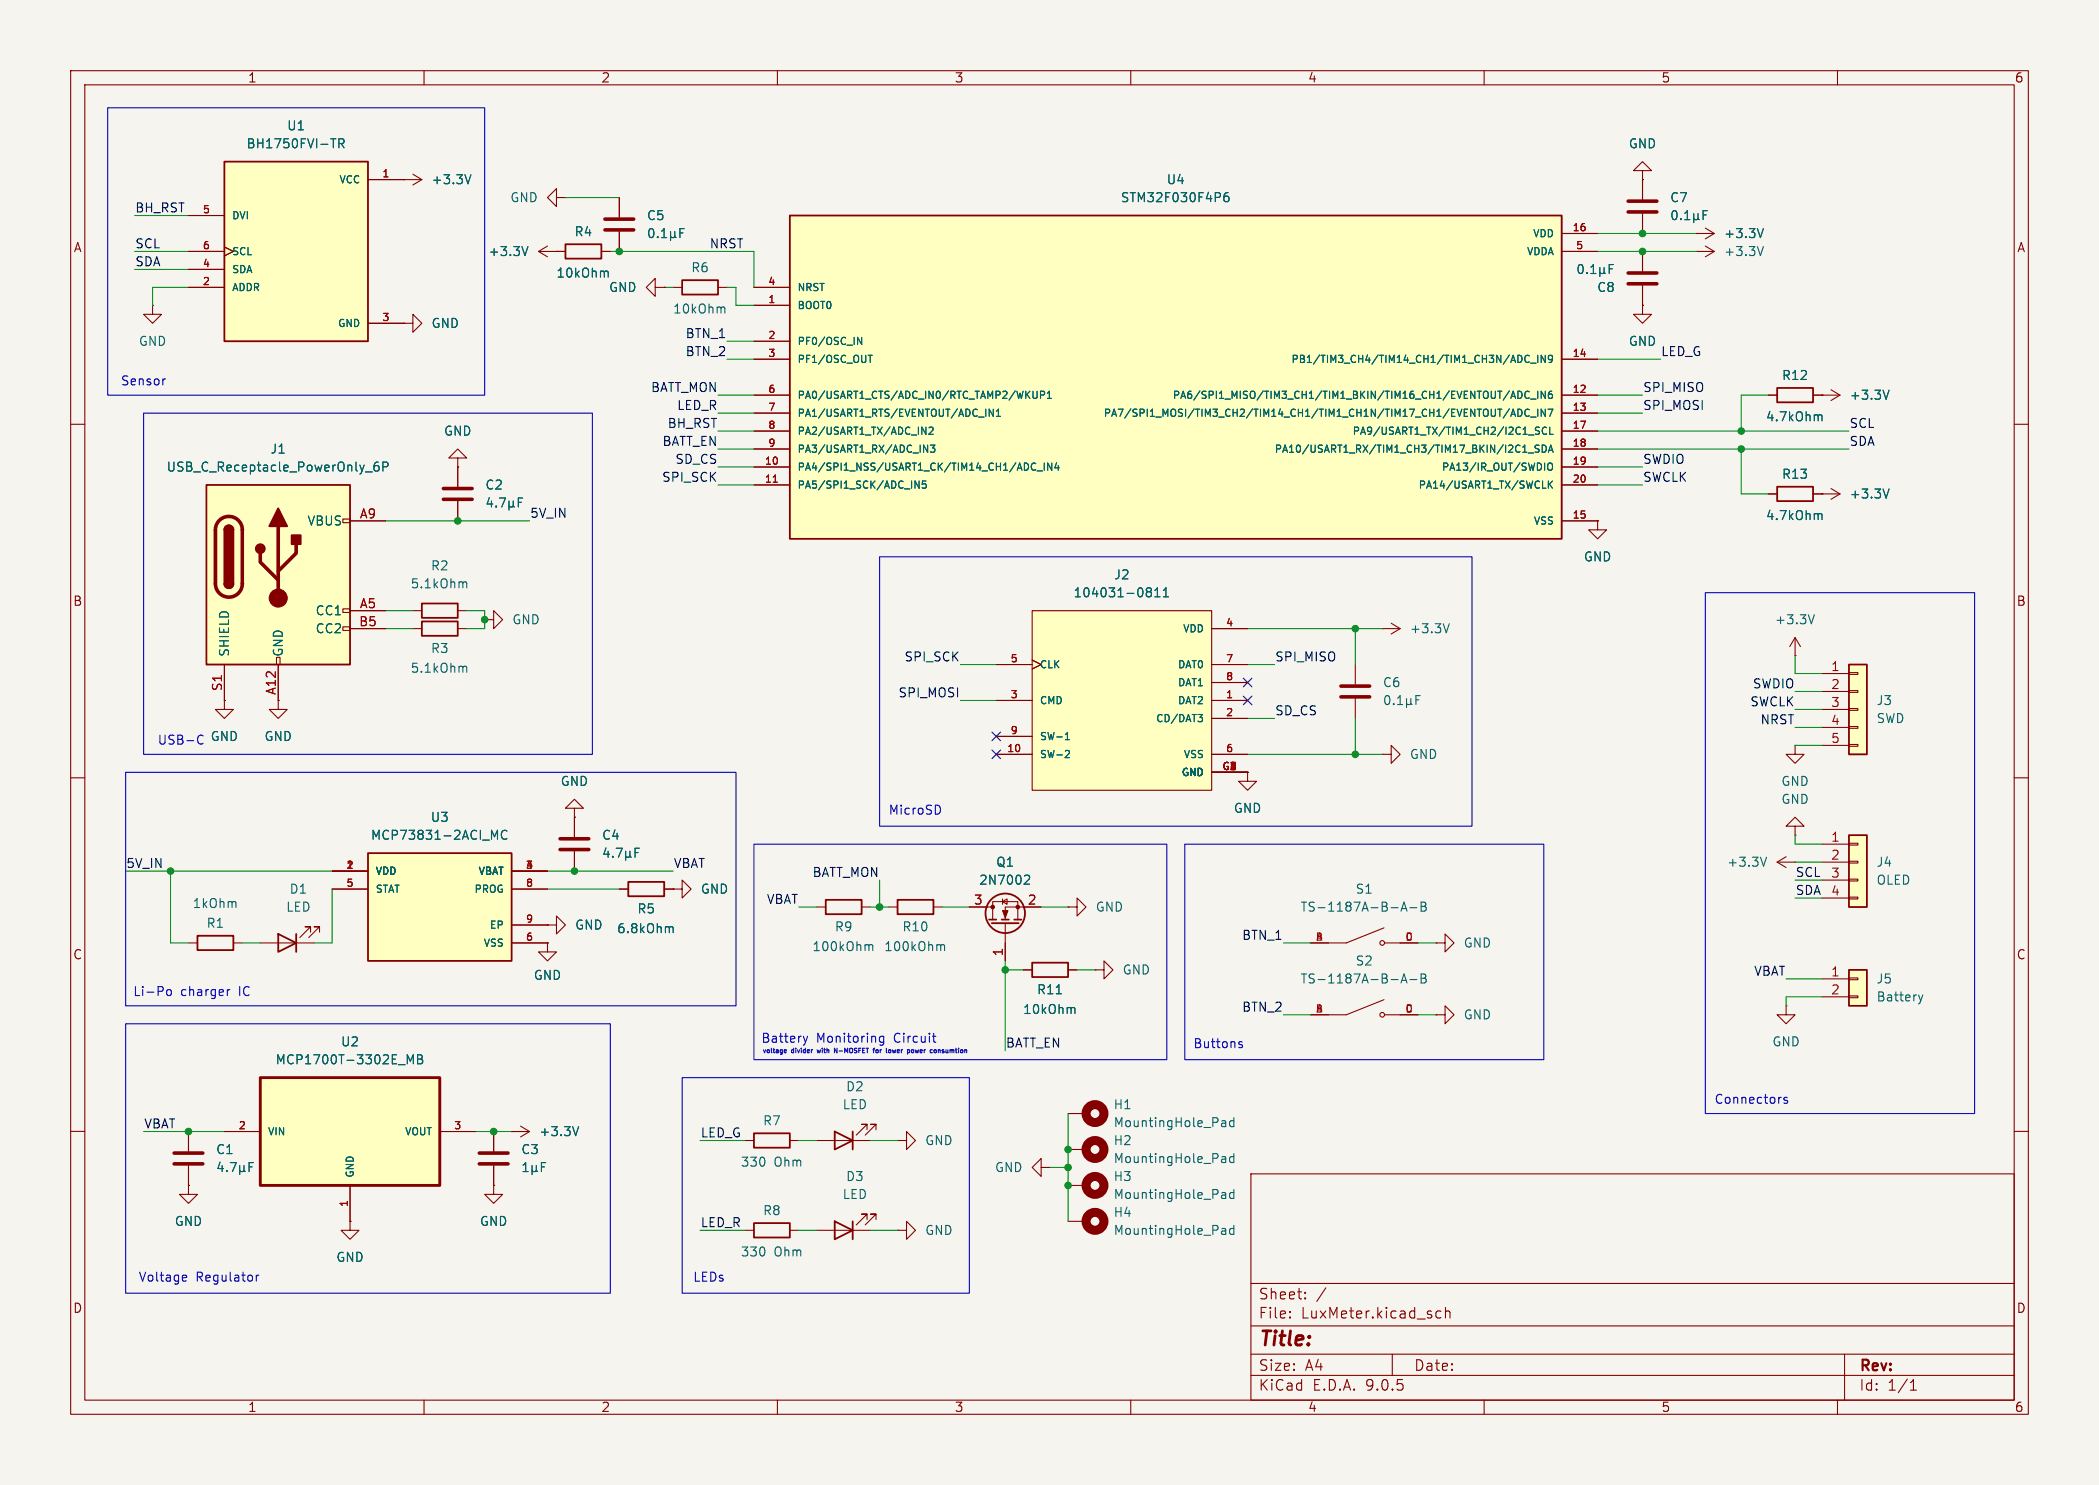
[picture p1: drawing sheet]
<svg xmlns="http://www.w3.org/2000/svg" width="297mm" height="210mm" viewBox="0 0 297 210" stroke-linecap="round" stroke-linejoin="round" font-family="sans-serif">
<path d="M0 0h297v210h-297z" fill="#f5f4ef" stroke="#f5f4ef" stroke-width=".14"/>
<g fill="none" stroke="#840000" stroke-width=".15">
<path d="M10 10h277v190h-277zM12 12h273v186h-273zM60 10v2M110 10v2M160 10v2M210 10v2M260 10v2M232.4 35.6v2.8M232.4 40.4v2.8M10 60h2M285 60h2M10 110h2"/>
<path d="M285 110h2M10 160h2M177 166h108v32h-108zM285 160h2M60 198v2M110 198v2M160 198v2M177 194.5h108M177 191.5h108M177 187.5h108M177 181.5h108M182.5 186.3h.1l-.1 .1"/>
<path d="M182.5 186.3v.1M182.5 185.5v.1M182.5 185.5h.1l-.1 .1M184.7 183.6v.1M184.7 183.6h-.1l.1 .1M184.7 182.8v.1M184.7 182.8h-.1l.1 .1M187.6 182.1l-1.3 2M197 191.5v3M203.2 186.3l.3 .1 .4-.1M203.9 185.5l-.4-.1-.3 .1M204.5 185.5a.37 .37 0 0 1 .7 .1v.8"/>
<path d="M204.5 184.9v1.5M210 198v2M260 198v2M261 191.5v6.5M270.3 196.6h.9M270.3 195.5l.4-.4v1.5"/>
</g>
<path d="M230.4 38.6h4M230.4 40.1h4" fill="none" stroke="#840000" stroke-width=".51"/>
<path d="M223.4 37.5l.2-.1a.69 .69 0 0 1 .3 1.2l-.2 .1a.69 .69 0 0 1-.3-1.2zM224.6 38.6v.1M225.1 38.7h.7M225.1 37.8l.4-.4v1.3M226.4 38.5l.2 .2h.2l.2-.2M226.4 37.8v1.3M227 38.5l.2 .2M227 37.8v.7M227.7 38h.4M228.3 37.4h-.6v1.3" fill="none" stroke="#006464" stroke-width=".15"/>
<path d="M52.1 120.7h20.3v15.2h-20.3z" fill="#ffffc2"/>
<path d="M80 34.5h5.1v2.1h-5.1zM96.5 39.6h5.1v2.1h-5.1zM251.5 68.8h5v2.1h-5zM59.7 87.9h5.1v2h-5.1zM27.9 132.3h5.1v2.1h-5.1zM39.4 132.1l2.5 1.3-2.5 1.2zM41.9 132.1v2.5M52.1 120.7h20.3v15.2h-20.3zM88.9 124.7h5.1v2h-5.1z" fill="none" stroke="#840000" stroke-width=".25"/>
<g fill="none" stroke="#840000" stroke-width=".15">
<path d="M78.7 27.9v-1.2l-1.2 1.2 1.2 1.3v-1.3h1.3M78.7 35.6h1.3M80 27.9h.1M85.1 35.6h1.3M95.2 40.6h1.3M101.6 40.6h1.3M250.2 69.9h1.3M256.5 69.9h1.3M31.7 99.1v1.2h1.3l-1.3 1.3-1.2-1.3h1.2M31.7 99.1h.1M39.4 99.1v1.2h1.2l-1.2 1.3-1.3-1.3h1.3M39.4 99.1h.1"/>
<path d="M58.4 88.9h1.3M64.8 88.9h1.2M68.6 87.6h1.2v-1.2l1.3 1.2-1.3 1.3v-1.3M68.6 87.6h.1M26.7 133.4h1.2M33 133.4h1.3M36.8 133.4h7.6M43.9 131.8v-.7h-.7h.7l-1.5 1.5M45.2 131.8v-.7h-.8h.8l-1.5 1.5M47 123.2h5.1M47 125.7h5.1M72.4 123.2h5.1"/>
<path d="M72.4 125.7h5.1M72.4 130.8h5.1M72.4 133.4h5.1M77.5 133.4v1.2h1.2l-1.2 1.3-1.3-1.3h1.3M77.5 133.4h.1M77.5 130.8h1.2v-1.3l1.3 1.3-1.3 1.3v-1.3M77.5 130.8h.1M87.6 125.7h1.3M94 125.7h1.2M95.2 125.7h1.3v-1.2l1.3 1.2-1.3 1.3v-1.3M95.2 125.7h.1"/>
</g>
<path d="M85.7 38.3l.3 .1 .1 .1v.7M102.2 43.4l.3 .1 .1 .1v.7M257.4 72.6l.3 .1 .1 .1v.7M65.7 94.2l.3 .1v.1v.7M70 118.3l.4-.9v1.3M71.7 117.5a.51 .51 0 0 0-.6 0 .51 .51 0 0 0-.2 .6 .48 .48 0 0 0 .3 .5 .48 .48 0 0 0 .5 0M33.3 127.6l.1 .7M94.9 131.1h.3v.1v.7" fill="none" stroke="#006464" stroke-width=".15"/>
<path d="M36.8 152.4h25.4v15.2h-25.4z" fill="#ffffc2"/>
<path d="M36.8 152.4h25.4v15.2h-25.4z" fill="none" stroke="#840000" stroke-width=".41"/>
<g fill="none" stroke="#840000" stroke-width=".15">
<path d="M64.8 66v2.8M64.8 70.9v2.8M58.4 86.4h1.3M64.8 86.4h1.2M26.7 167.6v1.3h1.2l-1.2 1.3-1.3-1.3h1.3M26.7 167.6h.1M26.7 160v2.8M26.7 164.8v2.8M31.7 160h5.1M49.5 172.7v1.3h1.3l-1.3 1.3-1.2-1.3h1.2M49.5 172.7h.1M49.5 167.6v5.1"/>
<path d="M62.2 160h5.1M69.8 167.6v1.3h1.3l-1.3 1.3-1.2-1.3h1.2M69.8 167.6h.1M69.8 160v2.8M69.8 164.8v2.8M151.1 167.6h2.6"/>
</g>
<g fill="none" stroke="#006464" stroke-width=".15">
<path d="M69.2 70.4l-.3 .9h.8M69.5 70.9v.8M70.2 71.6v.1M70.7 70.4h.8l-.5 1.3M72 70.9v1.2M72 71.5l.2 .2h.2l.2-.2M72.6 71.5l.2 .2M72.6 70.9v.6M73.3 71h.5M74 70.4h-.7v1.3M65.7 82.3h.3v.2v.6M57.6 149.2l.5 .9 .4-.9v1.2"/>
<path d="M59.1 149.2h.4l.2 .1 .1 .2-.3 .3a.34 .34 0 0 1 .3 .3 .34 .34 0 0 1-.2 .3h-.5zM59.1 149.8h.4M31.1 164.3l-.3 1h.8M31.4 164.8v.9M32.1 165.6v.1M32.6 164.4h.8l-.5 1.3M33.9 164.8v1.3M33.9 165.5l.2 .2h.2l.2-.2M34.5 165.5l.2 .2M34.5 164.8v.7M35.2 165h.5M35.9 164.4h-.7v1.3"/>
<path d="M74 165.7h.7M74 164.8l.4-.4v1.3M75.3 165.5l.2 .2h.2l.2-.2M75.3 164.8v1.3M75.9 165.5l.2 .2M75.9 164.8v.7M76.6 165h.4M77.2 164.4h-.6v1.3M173 168.6h.3l.1 .2v.7M173.4 169.4l-.4 .1M173.4 168.9l-.4 .1M174.6 168.7l-.4-.1-.2 .3v.3l.1 .2h.5"/>
<path d="M174.6 168.2v1.3"/>
</g>
<path d="M62.7 70.6h4.1M62.7 69.1h4.1M24.6 163.1h4.1M24.6 164.6h4.1M67.8 163.1h4.1M67.8 164.6h4.1" fill="none" stroke="#840000" stroke-width=".51"/>
<circle cx="154.9" cy="167.6" r="1.27" fill="none" stroke="#840000" stroke-width="1.3"/>
<path d="M59.7 85.3h5.1v2.1h-5.1z" fill="none" stroke="#840000" stroke-width=".25"/>
<path d="M111.8 30.5h109.2v45.7h-109.2z" fill="#ffffc2"/>
<path d="M111.8 30.5h109.2v45.7h-109.2z" fill="none" stroke="#840000" stroke-width=".25"/>
<g fill="none" stroke="#840000" stroke-width=".15">
<path d="M221 33h5.1M221 35.6h5.1M21.6 43.2v1.3h1.3l-1.3 1.2-1.3-1.2h1.3M21.6 43.2h.1M106.7 40.6h5.1M106.7 43.2h5.1M106.7 48.3h5.1M106.7 50.8h5.1M106.7 55.9h5.1M106.7 58.4h5.1M221 50.8h5.1M221 55.9h5.1"/>
<path d="M221 58.4h5.1M106.7 61h5.1M106.7 63.5h5.1M106.7 66h5.1M106.7 68.6h5.1M221 61h5.1M221 63.5h5.1M221 66h5.1M221 68.6h5.1M221 73.7h5.1M73.7 159.3l1.2 .7M72.4 160h.1"/>
<path d="M72.4 160h2.5M74.9 160l-1.2 .8"/>
</g>
<g fill="none" stroke="#006464" stroke-width=".15">
<path d="M173.8 27.2a.5 .5 0 0 0-.6 .6v.5l.1 .2h.4l.1-.1 .1-.4-.1-.2-.4-.1-.2 .3M121.3 47.7l.6 1v-1M122.8 50.2h.6M123.1 50.2v1.1M140.6 57.9v1l-.6-1v1M141 58.9h.6M141 58.2l.3-.3v1M146.2 55.3v.8l.2 .2h.2l.1-.2v-.8M147.2 55.9l.5-.1 .1-.1v-.3l-.6-.1v1M148.2 56.3h.6M148.2 55.6l.3-.3v1M213.6 57.8l-.9 1.3"/>
<path d="M213.8 58.9l.3-1 .3 1M213.9 56.1h.4M213.9 58.6h.4M214.1 55.3l.3 1M214.8 55.3a.51 .51 0 0 1 .6 .5 .51 .51 0 0 1-.6 .5zM214.8 57.9a.51 .51 0 0 1 .6 .5 .51 .51 0 0 1-.6 .5zM216.4 50.3a.48 .48 0 0 0-.7 .4 .48 .48 0 0 0 .5 .6l.2-.1M216.4 55.4a.48 .48 0 0 0-.7 .4 .48 .48 0 0 0 .5 .5l.2-.1M216.4 58a.48 .48 0 0 0-.7 .3 .48 .48 0 0 0 .5 .6l.2-.1M216.6 51.4h.7M216.6 56.4h.7M216.6 59h.7"/>
<path d="M217.6 50.2v1.1M217.6 55.3v1M217.6 57.9v1M218.7 50.2v1.1l-.6-1.1v1.1M218.7 55.3v1l-.6-1v1M218.7 57.9v1l-.6-1v1M219 57.9h.7l-.4 1M219.6 55.3l-.3 .1a.68 .68 0 0 0 0 .9l.3-.1 .1-.3-.2-.2h-.2l-.2 .2M219.7 50.7l-.2 .2-.3-.1-.1-.1 .1-.4 .3-.1 .1 .1a.67 .67 0 0 1-.2 1h-.2M130.1 68v1l-.6-1v1M130.4 60.4l.6 1v-1M130.7 62.9l.6 1.1v-1.1"/>
<path d="M131 68h-.5v.5l.1-.1 .4 .1 .1 .1-.1 .3-.1 .1-.4-.1M131.5 60.5l.3-.1 .2 .3-.6 .7h.6M131.6 62.9h.7l-.4 .4 .3 .1v.5l-.1 .1-.5-.1M146.1 65.5h.3l.1 .1M146.5 66.4l-.1 .1h-.3M146.7 66.6h.8M147.8 65.5v1M148.8 65.5v1l-.6-1v1M149.5 65.4l-.2 .8h.6M149.7 65.8v.7M215.5 64h.5M215.7 63.1l.1-.2v1.1"/>
<path d="M216.2 64.1h.8M217.8 63l-.4-.1-.2 .2 .1 .3 .4 .2v.3l-.1 .1-.4-.1M217.8 60.5l-.4-.1-.1 .2v.2l.5 .2v.3l-.2 .1h-.3M218.2 62.9a.51 .51 0 0 1 .6 .6 .51 .51 0 0 1-.6 .5zM218.3 69h.5M218.8 60.5a.48 .48 0 0 0-.6 .3 .48 .48 0 0 0 .5 .6l.1-.1M219.1 64l.3-1.1 .4 1.1M219.1 68v1M219.1 65.5h.1a.34 .34 0 0 1 .5 .3v.4a.34 .34 0 0 1-.4 .3 .34 .34 0 0 1-.3-.3v-.4zM219.2 63.7h.5M219.2 68.5l.5 .5M219.3 60.4v1h.5"/>
<path d="M219.7 68l-.6 .6M81.9 159.3l-.4 1.3"/>
</g>
<path d="M109.4 68.2h.6" fill="none" stroke="#a90000" stroke-width=".15"/>
<path d="M31.7 22.9h20.4v25.4h-20.4z" fill="#ffffc2"/>
<path d="M31.7 22.9h20.4v25.4h-20.4z" fill="none" stroke="#840000" stroke-width=".25"/>
<g fill="none" stroke="#840000" stroke-width=".15">
<path d="M26.7 30.5h5M26.7 35.6h5M26.7 38.1h5M31.7 34.9l1.3 .7-1.3 .6M52.1 25.4h7.6M57.1 25.4h.1M58.4 24.6l1.3 .8M59.7 25.4l-1.3 .8M232.4 24.1h1.3l-1.3-1.2-1.3 1.2h1.3v1.3M232.4 25.4h.1M232.4 25.4v2.8M232.4 30.2v2.8"/>
<path d="M240 33h.1M240 35.6h.1M240 35.6h2.6M240 33h2.6M241.3 32.3l1.3 .7M241.3 34.8l1.3 .8M242.6 33l-1.3 .8M242.6 35.6l-1.3 .7M26.7 40.6h5M52.1 45.7h5M57.1 45.7h1.3v-1.2l1.3 1.2-1.3 1.3v-1.3M57.1 45.7h.1"/>
<path d="M257.8 55.9h.1M257.8 55.9h2.5M259.1 55.1l1.2 .8M260.3 55.9l-1.2 .7M257.8 69.9h.1M257.8 69.9h2.5M259.1 69.1l1.2 .8M260.3 69.9l-1.2 .7M195.6 88.9h.1M195.6 88.9h2.5M196.8 88.1l1.3 .8M198.1 88.9l-1.3 .8"/>
<path d="M151.1 157.5h2.6M151.1 172.7h2.6M151.1 162.6h2.6"/>
</g>
<g fill="none" stroke="#006464" stroke-width=".15">
<path d="M46.8 19.6h.7M48 20.3l.6-.1 .1-.1-.1-.3-.2-.2h-.4v1.3M48.3 20.3l.4 .6M66.6 24.7l-.4 1.3M236.8 29.8h.1a.69 .69 0 0 1 .3 1.1l-.2 .2a.69 .69 0 0 1-.3-1.2zM237.8 30.9v.2M238.4 31.1h.7M238.4 30.2l.4-.4v1.3M239.7 30.9l.1 .2h.3l.2-.2M239.7 30.2v1.3M240.3 30.9l.1 .2M240.3 30.2v.7"/>
<path d="M241 30.4h.4M241.6 29.8h-.6v1.3M249.5 32.3l-.4 1.3M249.5 34.9l-.4 1.2M267.3 55.2l-.4 1.3M267.3 69.2l-.4 1.2M205.1 88.2l-.5 1.3M173 158.5h.3l.1 .2v.6M173.4 159.3h-.4M173.4 158.8h-.4M174.6 158.5h-.4l-.2 .2v.4l.1 .2h.5M174.6 158.1v1.2"/>
<path d="M173 163.6h.3l.1 .1v.7M173 173.7h.3l.1 .2v.7M173.4 174.5l-.4 .1M173.4 174l-.4 .1M173.4 164.3l-.4 .1M173.4 163.9h-.4M174.6 163.1v1.3M174.6 173.3v1.3M174.6 163.6h-.4l-.2 .2v.4l.1 .1h.5M174.6 173.8l-.4-.1-.2 .3v.3l.1 .2h.5"/>
</g>
<g fill="none" stroke="#840000" stroke-width="1.3">
<circle cx="154.9" cy="157.5" r="1.27"/>
<circle cx="154.9" cy="162.6" r="1.27"/>
<circle cx="154.9" cy="172.7" r="1.27"/>
</g>
<path d="M230.4 30h4M230.4 28.4h4" fill="none" stroke="#840000" stroke-width=".51"/>
<path d="M29.2 68.6h20.3v25.4h-20.3z" fill="#ffffc2"/>
<path d="M48.5 73.4h1v.5h-1zM49.5 73.7h5.1M31.7 94v5.1M39.1 93h.5v1h-.5zM39.4 94v5.1M48.5 86.1h1v.5h-1zM48.5 88.6h1v.6h-1zM49.5 86.4h5.1M49.5 88.9h5.1" fill="none" stroke="#840000" stroke-width=".15"/>
<path d="M29.2 68.6h20.3v25.4h-20.3zM31.7 74.9a.64 .64 0 0 1 .7-.6 .64 .64 0 0 1 .6 .6M31.7 82.6a.64 .64 0 0 0 .7 .6 .64 .64 0 0 0 .6-.6" fill="none" stroke="#840000" stroke-width=".25"/>
<path d="M31 73.6a1.9 1.9 0 0 1 2.1-.4 1.9 1.9 0 0 1 1.2 1.7v7.7a1.91 1.91 0 0 1-1.9 1.8 1.91 1.91 0 0 1-1.9-1.8v-7.7a1.9 1.9 0 0 1 .5-1.3zM36.8 78.2v1.3l2.6 2.5M39.4 74.4v10.2M41.9 77v1.2l-2.5 2.6" fill="none" stroke="#840000" stroke-width=".51"/>
<g fill="#840000" stroke="#840000" stroke-width=".25">
<path d="M31.7 74.9h1.3v7.7h-1.3z"/>
<path d="M31.9 74.5a.64 .64 0 0 1 .7-.2 .64 .64 0 0 1 .4 .6h-1.3z"/>
<path d="M31.7 82.6h1.3a.64 .64 0 0 1-.6 .6 .64 .64 0 0 1-.7-.6z"/>
<path d="M39.4 71.9l1.2 2.5h-2.5z"/>
<path d="M41.3 75.7h1.2v1.3h-1.2z"/>
<circle cx="36.8" cy="77.6" r=".63"/>
</g>
<circle cx="39.4" cy="84.6" r="1.27" fill="#840000" stroke="#840000" stroke-width=".15"/>
<path d="M51.7 66.7h1M53.5 65.3a.5 .5 0 0 0-.6 .6v.5l.1 .2h.4l.2-.1v-.4l-.1-.2-.3-.1-.3 .3M54.2 66h.6l.1-.2v-.3l-.2-.2h-.5v1.3" fill="none" stroke="#006464" stroke-width=".15"/>
<path d="M146 86.4h25.4v25.4h-25.4z" fill="#ffffc2"/>
<g fill="none" stroke="#840000" stroke-width=".15">
<path d="M76.2 35.6l1.3 .7M76.2 35.6h2.5M77.5 34.8l-1.3 .8M78.7 35.6h.1M87.6 27.9v2.8M87.6 32.8v2.8M92.7 40.6v-1.2l-1.3 1.2 1.3 1.3v-1.3h1.3M94 40.6h.1M232.4 43.2v1.3h1.3l-1.3 1.2-1.3-1.2h1.3M232.4 43.2h.1M250.2 55.9h1.3M256.5 55.9h1.3"/>
<path d="M64.8 64.8h1.2l-1.2-1.3-1.3 1.3h1.3v1.2M64.8 66h.1M226.1 73.7v1.2h1.2l-1.2 1.3-1.3-1.3h1.3M226.1 73.7h.1M141 94h5M141 99.1h5M146 86.4h25.4v25.4h-25.4zM146 93.3l1.3 .7-1.3 .6M171.4 94h5.1M171.4 99.1h5.1M171.4 88.9h5.1M171.4 96.5h5.1"/>
<path d="M254 92.7h.1M254 90.2l-.8 1.2M254 90.2l.8 1.2M254 90.2v2.5M81.3 114.3h1.2l-1.2-1.3-1.3 1.3h1.3v1.3M81.3 115.6h.1M81.3 115.6v2.8M141 104.1h5M141 106.7h5M171.4 106.7h5.1M171.4 101.6h5.1M171.4 109.2h5.1"/>
<path d="M254 116.8h1.3l-1.3-1.2-1.3 1.2h1.3v1.3M254 118.1h.1M81.3 120.4v2.8"/>
</g>
<g fill="none" stroke="#006464" stroke-width=".15">
<path d="M74.7 34.9l-.4 1.2M91.9 32.5l.2-.2a.69 .69 0 0 1 .3 1.2l-.2 .1a.69 .69 0 0 1-.3-1.1zM93.1 33.5v.1M93.6 33.6h.7M93.6 32.7l.4-.4v1.3M94.9 33.4l.2 .2h.2l.2-.2M94.9 32.8v1.2M95.5 33.4l.2 .2M95.5 32.8v.6M96.2 32.9h.4M96.8 32.3h-.6v1.3M257.4 58.7h.3l.1 .1v.7"/>
<path d="M162.4 83.1h.3l.2 .3-.2 .3M162.4 83.7h.3M162.7 83.7l.2 .2v.3l-.1 .1-.4 .1M163.4 84.4h.7M163.4 83.5l.4-.4v1.3M164.6 84.4h.7M164.6 83.5l.4-.4v1.3M256.7 86.9l-.4 1.3M85.7 119.9l-.3 .9h.8M87.2 120h.8l-.5 1.2M90.5 120h-.6v1.2M150.7 104.6h.6"/>
<path d="M150.7 103.9l.3-.3v1M150.9 106.1l.3 .1 .1 .2-.6 .7h.6M169.5 101h.6l-.3 .4M169.9 101.4l.2 .2v.3l-.2 .2M86 120.4v.8M86.7 121.1v.1M88.5 120.4v1.3M88.5 121l.2 .2h.3l.1-.2M89.1 121l.2 .2M89.1 120.4v.6M89.9 120.6h.4"/>
</g>
<path d="M251.5 54.9h5v2h-5z" fill="none" stroke="#840000" stroke-width=".25"/>
<path d="M85.6 32.5h4.1M85.6 31h4.1M79.2 118.6h4.1M79.2 120.1h4.1" fill="none" stroke="#840000" stroke-width=".51"/>
<path d="M261.6 94h2.6v12.7h-2.6z" fill="#ffffc2"/>
<path d="M261.6 94h2.6v12.7h-2.6z" fill="none" stroke="#840000" stroke-width=".25"/>
<path d="M257.8 95.3h3.8M257.8 97.8h3.8M261.6 95.1h1.3v.3h-1.3zM261.6 97.7h1.3v.2h-1.3zM254 105.4v1.3h1.3l-1.3 1.3-1.3-1.3h1.3M254 105.4h.1M257.8 100.3h3.8M257.8 102.9h3.8M257.8 105.4h3.8M261.6 100.2h1.3v.3h-1.3zM261.6 102.7h1.3v.3h-1.3zM261.6 105.3h1.3v.2h-1.3z" fill="none" stroke="#840000" stroke-width=".15"/>
<path d="M261.6 118.1h2.6v10.2h-2.6z" fill="#ffffc2"/>
<path d="M261.6 118.1h2.6v10.2h-2.6z" fill="none" stroke="#840000" stroke-width=".25"/>
<path d="M257.8 119.4h3.8M261.6 119.3h1.3v.2h-1.3zM251.5 121.9h2.5M251.5 121.9l1.2 .8M252.7 121.2l-1.2 .7M254 121.9h.1M257.8 121.9h3.8M257.8 124.5h3.8M257.8 127h3.8M261.6 121.8h1.3v.2h-1.3zM261.6 124.3h1.3v.3h-1.3zM261.6 126.9h1.3v.2h-1.3z" fill="none" stroke="#840000" stroke-width=".15"/>
<path d="M250 121.2l-.5 1.3" fill="none" stroke="#006464" stroke-width=".15"/>
<path d="M261.6 137.2h2.6v5h-2.6z" fill="#ffffc2"/>
<g fill="none" stroke="#840000" stroke-width=".25">
<path d="M116.8 127.3h5.1v2h-5.1zM127 127.3h5.1v2h-5.1zM140 130h1M140.3 130.6h3.8M141.7 130h1M143.5 130h1M146 136.1h5.1v2.1h-5.1zM261.6 137.2h2.6v5h-2.6zM106.7 160.3h5.1v2h-5.1zM106.7 173h5.1v2h-5.1zM118.1 160l2.5 1.3-2.5 1.3zM118.1 172.7l2.5 1.3-2.5 1.3z"/>
<path d="M120.6 160v2.6M120.6 172.7v2.6"/>
<circle cx="142.2" cy="129.2" r="2.79"/>
</g>
<g fill="none" stroke="#840000" stroke-width=".15">
<path d="M26.7 35.6h5M26.7 30.5h5M26.7 38.1h5M31.7 34.9l1.3 .7-1.3 .6M52.1 25.4h5M57.1 25.4h.1M78.7 35.6h.1M78.7 35.6h1.3M85.1 35.6h1.3M87.6 27.9v2.8M87.6 32.8v2.8M221 33h5.1"/>
<path d="M221 35.6h5.1M232.4 25.4h.1M232.4 25.4v2.8M232.4 30.2v2.8M232.4 35.6v2.8M240 33h.1M26.7 40.6h5M52.1 45.7h5M57.1 45.7h.1M94 40.6h.1M106.7 55.9h5.1M106.7 40.6h5.1"/>
<path d="M106.7 43.2h5.1M106.7 48.3h5.1M106.7 50.8h5.1M106.7 58.4h5.1M221 55.9h5.1M221 50.8h5.1M221 58.4h5.1M232.4 43.2h.1M232.4 40.4v2.8M250.2 55.9h1.3M256.5 55.9h1.3M257.8 55.9h.1"/>
<path d="M49.5 73.7h5.1M64.8 66h.1M64.8 66v2.8M64.8 70.9v2.8M106.7 61h5.1M106.7 63.5h5.1M106.7 66h5.1M106.7 68.6h5.1M221 73.7h5.1M221 61h5.1M221 63.5h5.1M221 66h5.1"/>
<path d="M221 68.6h5.1M226.1 73.7h.1M250.2 69.9h1.3M256.5 69.9h1.3M257.8 69.9h.1M31.7 99.1h.1M31.7 94v5.1M39.4 99.1h.1M39.4 94v5.1M49.5 88.9h5.1M49.5 86.4h5.1M141 94h5"/>
<path d="M141 99.1h5M146 93.3l1.3 .7-1.3 .6M171.4 94h5.1M171.4 99.1h5.1M171.4 88.9h5.1M171.4 96.5h5.1M191.8 94v2.8M191.8 98.8v2.8M81.3 115.6h.1M81.3 115.6v2.8M141 104.1h5M141 106.7h5"/>
<path d="M171.4 106.7h5.1M171.4 101.6h5.1M171.4 109.2h5.1M176.5 109.2v1.3h1.3l-1.3 1.3-1.2-1.3h1.2M176.5 109.2h.1M195.6 106.7h1.2v-1.3l1.3 1.3-1.3 1.3v-1.3M195.6 106.7h.1M47 123.2h5.1M47 125.7h5.1M72.4 133.4h5.1M72.4 123.2h5.1M72.4 125.7h5.1"/>
<path d="M72.4 130.8h5.1M77.5 133.4h.1M77.5 130.8h.1M81.3 120.4v2.8M87.6 125.7h1.3M94 125.7h1.2M95.2 125.7h.1M115.6 128.3h1.2M121.9 128.3h1.3M125.7 128.3h1.3M132.1 128.3h1.2M137.2 128.3h3.3"/>
<path d="M140.5 130v-2.5h3.5v2.5M141.9 127.5l.6-.4v.8zM141.9 127.1v.8M142.2 130.6v5.3M144.8 137.2h1.2M147.3 128.3h-5.1v1.7M151.1 128.3h1.3v-1.3l1.3 1.3-1.3 1.2v-1.2M151.1 128.3h.1M151.1 137.2h1.3M154.9 137.2h1.3v-1.3l1.3 1.3-1.3 1.2v-1.2M154.9 137.2h.1M195.8 131.2l-5.3 2.2h-5.1"/>
<path d="M196 133.4h4.7M203.2 133.4h1.3v-1.3l1.2 1.3-1.2 1.2v-1.2M203.2 133.4h.1M257.8 138.4h3.8M261.6 138.3h1.3v.3h-1.3zM122.7 159.8v-.8h-.8h.8l-1.5 1.5M124 159.8v-.8h-.8h.8l-1.6 1.5M195.8 141.4l-5.3 2.1h-5.1M196 143.5h4.7M203.2 143.5h1.3v-1.3l1.2 1.3-1.2 1.3v-1.3M203.2 143.5h.1M252.7 142.2v1.3h1.3l-1.3 1.3-1.2-1.3h1.2"/>
<path d="M252.7 142.2h.1M257.8 141h3.8M261.6 140.8h1.3v.3h-1.3zM26.7 167.6h.1M26.7 160v2.8M26.7 164.8v2.8M31.7 160h5.1M49.5 172.7h.1M49.5 167.6v5.1M62.2 160h5.1M69.8 167.6h.1M69.8 160v2.8"/>
<path d="M69.8 164.8v2.8M72.4 160h.1M105.4 161.3h1.3M105.4 174h1.3M111.8 161.3h1.2M111.8 174h1.2M115.6 161.3h7.6M115.6 174h7.6M122.7 172.5v-.8h-.8h.8l-1.5 1.5M124 172.5v-.8h-.8h.8l-1.6 1.5M127 161.3h1.3v-1.3l1.2 1.3-1.2 1.3v-1.3M127 161.3h.1"/>
<path d="M127 174h1.3v-1.3l1.2 1.3-1.2 1.3v-1.3M127 174h.1M147.3 165.1v-1.3l-1.3 1.3 1.3 1.3v-1.3h1.3M148.6 165.1h.1"/>
<circle cx="195.6" cy="133.4" r=".33"/>
<circle cx="195.6" cy="143.5" r=".33"/>
</g>
<g fill="none" stroke="#006464" stroke-width=".15">
<path d="M46.8 19.6h.7M48 20.3l.6-.1 .1-.1-.1-.3-.2-.2h-.4v1.3M48.3 20.3l.4 .6M66.6 24.7l-.4 1.3M74.7 34.9l-.4 1.2M85.7 38.3l.3 .1 .1 .1v.7M91.9 32.5l.2-.2a.69 .69 0 0 1 .3 1.2l-.2 .1a.69 .69 0 0 1-.3-1.1zM93.1 33.5v.1M93.6 33.6h.7M93.6 32.7l.4-.4v1.3M94.9 33.4l.2 .2h.2l.2-.2M94.9 32.8v1.2"/>
<path d="M95.5 33.4l.2 .2M95.5 32.8v.6M96.2 32.9h.4M96.8 32.3h-.6v1.3M173.8 27.2a.5 .5 0 0 0-.6 .6v.5l.1 .2h.4l.1-.1 .1-.4-.1-.2-.4-.1-.2 .3M223.4 37.5l.2-.1a.69 .69 0 0 1 .3 1.2l-.2 .1a.69 .69 0 0 1-.3-1.2zM224.6 38.6v.1M225.1 38.7h.7M225.1 37.8l.4-.4v1.3M226.4 38.5l.2 .2h.2l.2-.2M226.4 37.8v1.3M227 38.5l.2 .2"/>
<path d="M227 37.8v.7M227.7 38h.4M228.3 37.4h-.6v1.3M236.8 29.8h.1a.69 .69 0 0 1 .3 1.1l-.2 .2a.69 .69 0 0 1-.3-1.2zM237.8 30.9v.2M238.4 31.1h.7M238.4 30.2l.4-.4v1.3M239.7 30.9l.1 .2h.3l.2-.2M239.7 30.2v1.3M240.3 30.9l.1 .2M240.3 30.2v.7M241 30.4h.4"/>
<path d="M241.6 29.8h-.6v1.3M249.5 32.3l-.4 1.3M121.3 47.7l.6 1v-1M122.8 50.2h.6M123.1 50.2v1.1M140.6 57.9v1l-.6-1v1M141 58.9h.6M141 58.2l.3-.3v1M146.2 55.3v.8l.2 .2h.2l.1-.2v-.8M147.2 55.9l.5-.1 .1-.1v-.3l-.6-.1v1M148.2 56.3h.6M148.2 55.6l.3-.3v1"/>
<path d="M213.6 57.8l-.9 1.3M213.8 58.9l.3-1 .3 1M213.9 56.1h.4M213.9 58.6h.4M214.1 55.3l.3 1M214.8 55.3a.51 .51 0 0 1 .6 .5 .51 .51 0 0 1-.6 .5zM214.8 57.9a.51 .51 0 0 1 .6 .5 .51 .51 0 0 1-.6 .5zM216.4 50.3a.48 .48 0 0 0-.7 .4 .48 .48 0 0 0 .5 .6l.2-.1M216.4 55.4a.48 .48 0 0 0-.7 .4 .48 .48 0 0 0 .5 .5l.2-.1M216.4 58a.48 .48 0 0 0-.7 .3 .48 .48 0 0 0 .5 .6l.2-.1M216.6 51.4h.7M216.6 56.4h.7"/>
<path d="M216.6 59h.7M217.6 50.2v1.1M217.6 55.3v1M217.6 57.9v1M218.7 50.2v1.1l-.6-1.1v1.1M218.7 55.3v1l-.6-1v1M218.7 57.9v1l-.6-1v1M219 57.9h.7l-.4 1M219.6 55.3l-.3 .1a.68 .68 0 0 0 0 .9l.3-.1 .1-.3-.2-.2h-.2l-.2 .2M219.7 50.7l-.2 .2-.3-.1-.1-.1 .1-.4 .3-.1 .1 .1a.67 .67 0 0 1-.2 1h-.2M257.4 58.7h.3l.1 .1v.7M267.3 55.2l-.4 1.3"/>
<path d="M51.7 66.7h1M53.5 65.3a.5 .5 0 0 0-.6 .6v.5l.1 .2h.4l.2-.1v-.4l-.1-.2-.3-.1-.3 .3M54.2 66h.6l.1-.2v-.3l-.2-.2h-.5v1.3M69.2 70.4l-.3 .9h.8M69.5 70.9v.8M70.2 71.6v.1M70.7 70.4h.8l-.5 1.3M72 70.9v1.2M72 71.5l.2 .2h.2l.2-.2M72.6 71.5l.2 .2M72.6 70.9v.6M73.3 71h.5"/>
<path d="M74 70.4h-.7v1.3M130.1 68v1l-.6-1v1M130.4 60.4l.6 1v-1M130.7 62.9l.6 1.1v-1.1M131 68h-.5v.5l.1-.1 .4 .1 .1 .1-.1 .3-.1 .1-.4-.1M131.5 60.5l.3-.1 .2 .3-.6 .7h.6M131.6 62.9h.7l-.4 .4 .3 .1v.5l-.1 .1-.5-.1M146.1 65.5h.3l.1 .1M146.5 66.4l-.1 .1h-.3M146.7 66.6h.8M147.8 65.5v1M148.8 65.5v1l-.6-1v1"/>
<path d="M149.5 65.4l-.2 .8h.6M149.7 65.8v.7M215.5 64h.5M215.7 63.1l.1-.2v1.1M216.2 64.1h.8M217.8 63l-.4-.1-.2 .2 .1 .3 .4 .2v.3l-.1 .1-.4-.1M217.8 60.5l-.4-.1-.1 .2v.2l.5 .2v.3l-.2 .1h-.3M218.2 62.9a.51 .51 0 0 1 .6 .6 .51 .51 0 0 1-.6 .5zM218.3 69h.5M218.8 60.5a.48 .48 0 0 0-.6 .3 .48 .48 0 0 0 .5 .6l.1-.1M219.1 64l.3-1.1 .4 1.1M219.1 68v1"/>
<path d="M219.1 65.5h.1a.34 .34 0 0 1 .5 .3v.4a.34 .34 0 0 1-.4 .3 .34 .34 0 0 1-.3-.3v-.4zM219.2 63.7h.5M219.2 68.5l.5 .5M219.3 60.4v1h.5M219.7 68l-.6 .6M257.4 72.6l.3 .1 .1 .1v.7M267.3 69.2l-.4 1.2M162.4 83.1h.3l.2 .3-.2 .3M162.4 83.7h.3M162.7 83.7l.2 .2v.3l-.1 .1-.4 .1M163.4 84.4h.7M163.4 83.5l.4-.4v1.3"/>
<path d="M164.6 84.4h.7M164.6 83.5l.4-.4v1.3M196.1 98.4h.1a.69 .69 0 0 1 .3 1.1l-.1 .1a.69 .69 0 0 1-.3-1.1zM197.2 99.5v.1M197.7 99.6h.8M197.7 98.7l.4-.3v1.2M199 99.5l.2 .1h.2l.2-.1M199 98.8v1.3M199.6 99.5l.2 .1M199.6 98.8v.7M200.3 99h.5M201 98.4h-.7v1.2"/>
<path d="M70 118.3l.4-.9v1.3M71.7 117.5a.51 .51 0 0 0-.6 0 .51 .51 0 0 0-.2 .6 .48 .48 0 0 0 .3 .5 .48 .48 0 0 0 .5 0M85.7 119.9l-.3 .9h.8M87.2 120h.8l-.5 1.2M90.5 120h-.6v1.2M150.7 104.6h.6M150.7 103.9l.3-.3v1M150.9 106.1l.3 .1 .1 .2-.6 .7h.6M169.5 101h.6l-.3 .4M169.9 101.4l.2 .2v.3l-.2 .2M86 120.4v.8M86.7 121.1v.1"/>
<path d="M88.5 120.4v1.3M88.5 121l.2 .2h.3l.1-.2M89.1 121l.2 .2M89.1 120.4v.6M89.9 120.6h.4M94.9 131.1h.3v.1v.7M123 133.7h.4l.1 .7M133.2 133.7h.4l.1 .7M145.1 123.8h.5l.1 .3-.1 .2-.7 .7h.8M196.8 128.4h1M196.8 138.5h1M198.2 128.8l.5-1.2 .4 1.2"/>
<path d="M198.2 139l.5-1.3 .4 1.3M198.4 128.5h.6M198.4 138.6h.6M199.5 128.4h1M199.5 138.5h1M201.1 127.6h.4l.2 .1v.2l-.2 .3a.34 .34 0 0 1 .3 .3 .34 .34 0 0 1-.2 .3h-.5zM201.1 137.7h.4l.2 .2v.2l-.2 .2a.34 .34 0 0 1 .3 .4 .34 .34 0 0 1-.2 .3h-.5zM201.1 128.2h.4M201.1 138.3h.4M57.6 149.2l.5 .9 .4-.9v1.2M59.1 149.2h.4l.2 .1 .1 .2-.3 .3a.34 .34 0 0 1 .3 .3 .34 .34 0 0 1-.2 .3h-.5zM59.1 149.8h.4"/>
<path d="M81.9 159.3l-.4 1.3M149.5 140.5h.7M151.7 142.5h.3l.1 .2v.6M271.5 140.7l.3 .8M271.8 141.5l-.2 .4M272.1 140.7l-.3 .8M31.1 164.3l-.3 1h.8M31.4 164.8v.9M32.1 165.6v.1M32.6 164.4h.8l-.5 1.3M33.9 164.8v1.3M33.9 165.5l.2 .2h.2l.2-.2"/>
<path d="M34.5 165.5l.2 .2M34.5 164.8v.7M35.2 165h.5M35.9 164.4h-.7v1.3M74 165.7h.7M74 164.8l.4-.4v1.3M75.3 165.5l.2 .2h.2l.2-.2M75.3 164.8v1.3M75.9 165.5l.2 .2M75.9 164.8v.7M76.6 165h.4M77.2 164.4h-.6v1.3"/>
</g>
<path d="M189.7 97h4.1M189.7 98.6h4.1" fill="none" stroke="#840000" stroke-width=".51"/>
<g fill="#840000" stroke="#840000" stroke-width=".15">
<path d="M141.9 128.8h.7l-.4 1z"/>
<circle cx="140.5" cy="128.3" r=".25"/>
<circle cx="144" cy="128.3" r=".25"/>
</g>
<g fill="none" stroke="#009600" stroke-width=".15">
<path d="M19 35.6h7.7M19 30.5h7.7M19 38.1h7.7M80 27.9h7.6M86.4 35.6h20.3v5M226.1 35.6h13.9M226.1 33h13.9M26.7 40.6h-5.1v2.6M94 40.6h1.2M101.6 55.9h5.1M101.6 58.4h5.1M102.9 40.6h1.2v2.6h2.6"/>
<path d="M102.9 48.3h3.8M102.9 50.8h3.8M226.1 55.9h6.3M226.1 58.4h6.3M226.1 50.8h8.8M250.2 55.9h-3.8v5.1M54.6 73.7h20.3M101.6 61h5.1M101.6 63.5h5.1M101.6 66h5.1M101.6 68.6h5.1M226.1 61h35.5"/>
<path d="M226.1 63.5h35.5M226.1 66h6.3M226.1 68.6h6.3M246.4 63.5v6.4h3.8M54.6 88.9h3.8M54.6 86.4h3.8M66 86.4h2.6v2.5h-2.6M135.9 99.1h5.1M135.9 94h5.1M176.5 94h3.8M176.5 88.9h19.1M191.8 88.9v5.1"/>
<path d="M254 92.7v2.6h3.8M254 97.8h3.8M176.5 101.6h3.8M176.5 106.7h19.1M191.8 101.6v5.1M254 118.1v1.3h3.8M254 105.4h3.8M254 100.3h3.8M254 102.9h3.8M17.8 123.2h29.2M24.1 123.2v10.2h2.6M34.3 133.4h2.5"/>
<path d="M47 125.7v7.7h-2.6M77.5 123.2h17.7M77.5 125.7h10.1M113 128.3h2.6M123.2 128.3h2.5M124.5 124.5v3.8M133.3 128.3h3.9M142.2 135.9v12.7M142.2 137.2h2.6M147.3 128.3h3.8M152.4 137.2h2.5M181.6 133.4h3.8"/>
<path d="M200.7 133.4h2.5M252.7 138.4h5.1M254 127h3.8M254 124.5h3.8M254 121.9h3.8M151.1 157.5v15.2M181.6 143.5h3.8M200.7 143.5h2.5M257.8 141h-5.1v1.2M20.3 160h11.4M67.3 160h5.1M99.1 161.3h6.3"/>
<path d="M99.1 174h6.3M113 161.3h2.6M113 174h2.6M123.2 161.3h3.8M123.2 174h3.8M148.6 165.1h2.5"/>
</g>
<path d="M175.9 98.5l1.2 1.2M175.9 95.9l1.2 1.2M177.1 98.5l-1.2 1.2M177.1 95.9l-1.2 1.2M140.4 103.5l1.2 1.2M140.4 106.1l1.2 1.2M141.6 103.5l-1.2 1.2M141.6 106.1l-1.2 1.2" fill="none" stroke="#000084" stroke-width=".15"/>
<g fill="none" stroke="#0000c2" stroke-width=".15">
<path d="M15.2 15.2h53.4v40.7h-53.4zM20.3 58.4h63.5v48.3h-63.5zM23.4 53.6h-.2M124.5 78.7h83.8v38.1h-83.8zM241.3 83.8h38.1v73.7h-38.1zM17.8 109.2h86.3v33h-86.3zM28.2 104h.3l.2 .1M28.7 105.1l-.2 .1h-.3M106.7 119.4h58.4v30.5h-58.4zM133 114l.1 .4-.1 .6M167.6 119.4h50.8v30.5h-50.8zM32.5 139.9l-.2 .1-.1 .2"/>
<path d="M17.8 144.8h68.6v38.1h-68.6zM23.6 140.1l.2-.2 .4 .2v.4l-.1 .2-.3 .1-.2-.1zM96.5 152.4h40.7v30.5h-40.7zM111 148.5v.3h.2M113.7 146.5l.3 .9M114 147.4l-.2 .4M114.3 146.5l-.3 .9M114.9 148.5h.1M115.6 148.5l.1 .4M118.4 148.2v.7l-.3-.7v.7M123.9 148.6l.2 .3 .1-.1 .1-.2M125 146.5v1.1l-.2 .2h-.3"/>
<path d="M125 146.6l-.3-.1-.3 .3v.4l.2 .1h.4M125.9 148.5l.2 .1-.2 .3M126.3 148.5l.1 .4 .1-.3M129.2 148.5l.1 .1-.1 .3M129.5 148.5l.1 .4 .1-.3 .2 .3M131.9 146.5h.5M132.2 147.3l.2 .1M132.8 148.5h.2v.4M133.3 148.8l.1 .1M133.4 148.5h-.1l.1 .2M175.3 147.6l.5 .3-.2 .3-.3-.1M175.8 147.4l-.3-.1-.2 .2"/>
<path d="M252.9 155.2h-.3l-.2 .2 .1 .1 .4 .2v.3h-.5M26 180.3l.3 .1 .1 .2-.6 .2M26.3 181.1l-.3 .1M36.3 180.3v.9M36.6 180.3l-.2 .1-.1 .2"/>
</g>
<path d="M109.4 68.2h.6" fill="none" stroke="#a90000" stroke-width=".15"/>
<g fill="#009600" stroke="#009600" stroke-width=".15">
<circle cx="26.7" cy="160" r=".46"/>
<circle cx="24.1" cy="123.2" r=".46"/>
<circle cx="69.8" cy="160" r=".46"/>
<circle cx="142.2" cy="137.2" r=".46"/>
<circle cx="124.5" cy="128.3" r=".46"/>
<circle cx="68.6" cy="87.6" r=".46"/>
<circle cx="81.3" cy="123.2" r=".46"/>
<circle cx="64.8" cy="73.7" r=".46"/>
<circle cx="232.4" cy="33" r=".46"/>
<circle cx="246.4" cy="61" r=".46"/>
<circle cx="246.4" cy="63.5" r=".46"/>
<circle cx="232.4" cy="35.6" r=".46"/>
<circle cx="87.6" cy="35.6" r=".46"/>
<circle cx="191.8" cy="88.9" r=".46"/>
<circle cx="191.8" cy="106.7" r=".46"/>
<circle cx="151.1" cy="165.1" r=".46"/>
<circle cx="151.1" cy="162.6" r=".46"/>
<circle cx="151.1" cy="167.6" r=".46"/>
</g>
<text font-size="2.8" fill="#840000" x="178" y="190.9">Title:</text>
<g font-size="2.1" fill="#840000">
<text x="178" y="184">Sheet:</text>
<text x="178" y="186.7">File:</text>
<text x="184.1" y="186.7">LuxMeter.kicad_sch</text>
<text x="178" y="196.9">KiCad</text>
<text x="178" y="194.1">Size:</text>
<text x="184.7" y="194.1">A4</text>
<text x="185.7" y="196.9">E.D.A.</text>
<text x="193.3" y="196.9">9.0.5</text>
<text x="200" y="194.1">Date:</text>
<text x="263" y="194.3">Rev:</text>
<text x="263" y="196.9">Id:</text>
<text x="267.1" y="196.9">1/1</text>
</g>
<g font-size="1.8" fill="#840000">
<text x="35" y="11.9">1</text>
<text x="85" y="11.9">2</text>
<text x="135" y="11.9">3</text>
<text x="185" y="11.9">4</text>
<text x="235" y="11.9">5</text>
<text x="285" y="11.9">6</text>
<text x="10.3" y="35.9">A</text>
<text x="285.3" y="35.9">A</text>
<text x="10.3" y="85.9">B</text>
<text x="285.3" y="85.9">B</text>
<text x="10.3" y="135.9">C</text>
<text x="285.3" y="135.9">C</text>
<text x="10.3" y="185.9">D</text>
<text x="285.3" y="185.9">D</text>
<text x="35" y="199.9">1</text>
<text x="85" y="199.9">2</text>
<text x="135" y="199.9">3</text>
<text x="185" y="199.9">4</text>
<text x="235" y="199.9">5</text>
<text x="285" y="199.9">6</text>
</g>
<g font-size="1.8" fill="#006464">
<text x="34.8" y="21.2">BH1750FVI-TR</text>
<text x="40.5" y="18.6">U1</text>
<text x="230.4" y="21.2">GND</text>
<text x="61" y="26.3">+3.3V</text>
<text x="72.1" y="28.8">GND</text>
<text x="158.5" y="28.8">STM32F030F4P6</text>
<text x="165" y="26.3">U4</text>
<text x="236.2" y="28.8">C7</text>
<text x="81.2" y="33.6">R4</text>
<text x="91.4" y="31.3">C5</text>
<text x="243.8" y="33.9">+3.3V</text>
<text x="69" y="36.4">+3.3V</text>
<text x="78.6" y="39.5">10kOhm</text>
<text x="86.1" y="41.5">GND</text>
<text x="97.7" y="38.7">R6</text>
<text x="225.9" y="41.5">C8</text>
<text x="243.8" y="36.4">+3.3V</text>
<text x="61" y="46.6">GND</text>
<text x="95.1" y="44.6">10kOhm</text>
<text x="19.6" y="49.1">GND</text>
<text x="230.4" y="49.1">GND</text>
<text x="252.1" y="53.9">R12</text>
<text x="249.8" y="59.8">4.7kOhm</text>
<text x="261.6" y="56.7">+3.3V</text>
<text x="38.2" y="64.4">J1</text>
<text x="62.7" y="61.8">GND</text>
<text x="23.5" y="66.9">USB_C_Receptacle_PowerOnly_6P</text>
<text x="68.6" y="69.4">C2</text>
<text x="252.1" y="67.9">R13</text>
<text x="261.6" y="70.7">+3.3V</text>
<text x="43.4" y="74.5">VBUS</text>
<text x="249.8" y="73.8">4.7kOhm</text>
<text x="58" y="83.4">5.1kOhm</text>
<text x="60.9" y="80.9">R2</text>
<text x="157.6" y="82.1">J2</text>
<text x="224" y="79.6">GND</text>
<text x="44.6" y="87.2">CC1</text>
<text x="44.6" y="89.8">CC2</text>
<text x="72.4" y="88.5">GND</text>
<text x="151.8" y="84.7">104031-0811</text>
<text x="199.4" y="89.8">+3.3V</text>
<text x="251.1" y="88.5">+3.3V</text>
<text x="32.6" y="93" transform="rotate(-90 32.6 93)">SHIELD</text>
<text x="40.2" y="93" transform="rotate(-90 40.2 93)">GND</text>
<text x="58" y="95.4">5.1kOhm</text>
<text x="60.9" y="92.6">R3</text>
<text x="195.6" y="97.4">C6</text>
<text x="265.4" y="99.9">J3</text>
<text x="29.7" y="105">GND</text>
<text x="37.3" y="105">GND</text>
<text x="199.4" y="107.5">GND</text>
<text x="265.4" y="102.5">SWD</text>
<text x="79.2" y="111.4">GND</text>
<text x="252" y="113.9">GND</text>
<text x="252" y="111.4">GND</text>
<text x="52.4" y="119">MCP73831-2ACI_MC</text>
<text x="60.9" y="116.4">U3</text>
<text x="85.1" y="119">C4</text>
<text x="174.5" y="115.2">GND</text>
<text x="138.4" y="125.3">2N7002</text>
<text x="140.9" y="122.8">Q1</text>
<text x="244.3" y="122.8">+3.3V</text>
<text x="265.4" y="122.8">J4</text>
<text x="265.4" y="125.3">OLED</text>
<text x="27.2" y="128.6">1kOhm</text>
<text x="29.1" y="131.4">R1</text>
<text x="40.4" y="129.1">LED</text>
<text x="40.9" y="126.6">D1</text>
<text x="81.3" y="131.7">GND</text>
<text x="90.1" y="129.4">R5</text>
<text x="99.1" y="126.6">GND</text>
<text x="118" y="131.9">R9</text>
<text x="127.6" y="131.9">R10</text>
<text x="154.9" y="129.1">GND</text>
<text x="183.9" y="129.1">TS-1187A-B-A-B</text>
<text x="191.7" y="126.6">S1</text>
<text x="87.2" y="132.2">6.8kOhm</text>
<text x="114.9" y="134.7">100kOhm</text>
<text x="125" y="134.7">100kOhm</text>
<text x="191.7" y="136.8">S2</text>
<text x="207" y="134.2">GND</text>
<text x="75.4" y="138.8">GND</text>
<text x="144.7" y="143.6">10kOhm</text>
<text x="146.6" y="140.8">R11</text>
<text x="158.8" y="138">GND</text>
<text x="183.9" y="139.3">TS-1187A-B-A-B</text>
<text x="265.4" y="139.3">J5</text>
<text x="265.4" y="141.8">Battery</text>
<text x="48.2" y="148.2">U2</text>
<text x="207" y="144.4">GND</text>
<text x="250.7" y="148.2">GND</text>
<text x="38.9" y="150.7">MCP1700T-3302E_MB</text>
<text x="119.6" y="154.5">D2</text>
<text x="76.2" y="160.9">+3.3V</text>
<text x="107.9" y="159.4">R7</text>
<text x="119.1" y="157.1">LED</text>
<text x="157.5" y="157.1">H1</text>
<text x="157.5" y="159.6">MountingHole_Pad</text>
<text x="30.5" y="163.4">C1</text>
<text x="73.7" y="163.4">C3</text>
<text x="104.7" y="165.2">330</text>
<text x="109.5" y="165.2">Ohm</text>
<text x="119.6" y="167.2">D3</text>
<text x="130.8" y="162.2">GND</text>
<text x="140.7" y="166">GND</text>
<text x="157.5" y="167.2">H3</text>
<text x="157.5" y="162.2">H2</text>
<text x="157.5" y="164.7">MountingHole_Pad</text>
<text x="24.6" y="173.6">GND</text>
<text x="67.8" y="173.6">GND</text>
<text x="107.9" y="172.1">R8</text>
<text x="119.1" y="169.8">LED</text>
<text x="157.5" y="169.8">MountingHole_Pad</text>
<text x="157.5" y="172.3">H4</text>
<text x="47.5" y="178.7">GND</text>
<text x="104.7" y="177.9">330</text>
<text x="109.5" y="177.9">Ohm</text>
<text x="130.8" y="174.9">GND</text>
<text x="157.5" y="174.9">MountingHole_Pad</text>
</g>
<g font-size="1.8" fill="#0f0f0f">
<text x="19" y="35.2">SCL</text>
<text x="19" y="30.1">BH_RST</text>
<text x="100.3" y="35.2">NRST</text>
<text x="19" y="37.8">SDA</text>
<text x="96.9" y="47.9">BTN_1</text>
<text x="96.9" y="50.5">BTN_2</text>
<text x="234.9" y="50.5">LED_G</text>
<text x="92" y="55.5">BATT_MON</text>
<text x="95.7" y="58.1">LED_R</text>
<text x="232.4" y="55.5">SPI_MISO</text>
<text x="232.4" y="58.1">SPI_MOSI</text>
<text x="93.7" y="63.2">BATT_EN</text>
<text x="94.4" y="60.6">BH_RST</text>
<text x="95.5" y="65.7">SD_CS</text>
<text x="232.4" y="65.7">SWDIO</text>
<text x="261.6" y="63.2">SDA</text>
<text x="261.6" y="60.6">SCL</text>
<text x="93.6" y="68.2">SPI_SCK</text>
<text x="232.4" y="68.2">SWCLK</text>
<text x="74.9" y="73.3">5V_IN</text>
<text x="127.9" y="93.6">SPI_SCK</text>
<text x="180.3" y="93.6">SPI_MISO</text>
<text x="127" y="98.7">SPI_MOSI</text>
<text x="180.3" y="101.3">SD_CS</text>
<text x="247.6" y="100">SWCLK</text>
<text x="247.9" y="97.4">SWDIO</text>
<text x="249" y="102.5">NRST</text>
<text x="17.8" y="122.8">5V_IN</text>
<text x="95.2" y="122.8">VBAT</text>
<text x="114.9" y="124.1">BATT_MON</text>
<text x="254" y="124.1">SCL</text>
<text x="108.4" y="127.9">VBAT</text>
<text x="254" y="126.7">SDA</text>
<text x="175.7" y="133">BTN_1</text>
<text x="175.7" y="143.2">BTN_2</text>
<text x="248.1" y="138.1">VBAT</text>
<text x="142.2" y="148.2">BATT_EN</text>
<text x="20.3" y="159.7">VBAT</text>
<text x="99.1" y="160.9">LED_G</text>
<text x="99.1" y="173.6">LED_R</text>
</g>
<g font-size="1.8" fill="#0000c2">
<text x="17" y="54.7">Sensor</text>
<text x="22.2" y="105.5">USB-C</text>
<text x="125.7" y="115.4">MicroSD</text>
<text x="18.8" y="141.1">Li-Po</text>
<text x="25.6" y="141.1">charger</text>
<text x="33.9" y="141.1">IC</text>
<text x="107.6" y="147.7">Battery</text>
<text x="115.5" y="147.7">Monitoring</text>
<text x="126.6" y="147.7">Circuit</text>
<text x="168.8" y="148.4">Buttons</text>
<text x="242.5" y="156.3">Connectors</text>
<text x="19.5" y="181.5">Voltage</text>
<text x="27.7" y="181.5">Regulator</text>
<text x="98" y="181.5">LEDs</text>
</g>
<g font-size="1.8" fill="#a90000">
<text x="50.8" y="73.4">A9</text>
<text x="50.7" y="88.6">B5</text>
<text x="50.8" y="86.1">A5</text>
<text x="259" y="95">1</text>
<text x="31.5" y="97.8" transform="rotate(-90 31.5 97.8)">S1</text>
<text x="39.1" y="98.4" transform="rotate(-90 39.1 98.4)">A12</text>
<text x="259" y="97.5">2</text>
<text x="259" y="100.1">3</text>
<text x="259" y="102.6">4</text>
<text x="259" y="105.2">5</text>
<text x="259" y="119.1">1</text>
<text x="259" y="121.7">2</text>
<text x="259" y="124.2">3</text>
<text x="137.7" y="128">3</text>
<text x="145.3" y="128">2</text>
<text x="259" y="126.7">4</text>
<text x="142" y="135.3" transform="rotate(-90 142 135.3)">1</text>
<text x="259" y="138.2">1</text>
<text x="259" y="140.7">2</text>
</g>
<g font-size="1.4" fill="#006464">
<text x="47.9" y="26.1">VCC</text>
<text x="32.8" y="31.2">DVI</text>
<text x="216.8" y="33.8">VDD</text>
<text x="32.8" y="36.3">SCL</text>
<text x="32.8" y="38.8">SDA</text>
<text x="32.8" y="41.4">ADDR</text>
<text x="112.8" y="41.4">NRST</text>
<text x="215.9" y="36.3">VDDA</text>
<text x="47.7" y="46.5">GND</text>
<text x="112.8" y="43.9">BOOT0</text>
<text x="112.8" y="49">PF0/OSC_IN</text>
<text x="112.8" y="51.5">PF1/OSC_OUT</text>
<text x="182.6" y="51.5">PB1/TIM3_CH4/TIM14_CH1/TIM1_CH3N/ADC_IN9</text>
<text x="112.8" y="56.6">PA0/USART1_CTS/ADC_IN0/RTC_TAMP2/WKUP1</text>
<text x="112.8" y="59.2">PA1/USART1_RTS/EVENTOUT/ADC_IN1</text>
<text x="156" y="59.2">PA7/SPI1_MOSI/TIM3_CH2/TIM14_CH1/TIM1_CH1N/TIM17_CH1/EVENTOUT/ADC_IN7</text>
<text x="165.8" y="56.6">PA6/SPI1_MISO/TIM3_CH1/TIM1_BKIN/TIM16_CH1/EVENTOUT/ADC_IN6</text>
<text x="112.8" y="61.7">PA2/USART1_TX/ADC_IN2</text>
<text x="112.8" y="64.2">PA3/USART1_RX/ADC_IN3</text>
<text x="180.2" y="64.2">PA10/USART1_RX/TIM1_CH3/TIM17_BKIN/I2C1_SDA</text>
<text x="191.3" y="61.7">PA9/USART1_TX/TIM1_CH2/I2C1_SCL</text>
<text x="112.8" y="66.8">PA4/SPI1_NSS/USART1_CK/TIM14_CH1/ADC_IN4</text>
<text x="112.8" y="69.3">PA5/SPI1_SCK/ADC_IN5</text>
<text x="200.6" y="69.3">PA14/USART1_TX/SWCLK</text>
<text x="203.9" y="66.8">PA13/IR_OUT/SWDIO</text>
<text x="216.9" y="74.4">VSS</text>
<text x="167.3" y="89.6">VDD</text>
<text x="147.1" y="94.7">CLK</text>
<text x="166.6" y="94.7">DAT0</text>
<text x="147.1" y="99.8">CMD</text>
<text x="166.6" y="97.3">DAT1</text>
<text x="166.6" y="99.8">DAT2</text>
<text x="147.1" y="104.9">SW-1</text>
<text x="147.1" y="107.4">SW-2</text>
<text x="163.5" y="102.3">CD/DAT3</text>
<text x="167.4" y="107.4">VSS</text>
<text x="167.1" y="110">GND</text>
<text x="53.1" y="123.9">VDD</text>
<text x="67.6" y="123.9">VBAT</text>
<text x="53.1" y="126.5">STAT</text>
<text x="67" y="126.5">PROG</text>
<text x="69.2" y="131.5">EP</text>
<text x="68.3" y="134.1">VSS</text>
<text x="37.8" y="160.8">VIN</text>
<text x="57.2" y="160.8">VOUT</text>
<text x="50.3" y="166.6" transform="rotate(-90 50.3 166.6)">GND</text>
</g>
<g font-size="1.4" fill="#a90000">
<text x="54" y="25.1">1</text>
<text x="28.6" y="30.2">5</text>
<text x="28.6" y="35.3">6</text>
<text x="222.4" y="32.8">16</text>
<text x="222.9" y="35.3">5</text>
<text x="28.6" y="37.8">4</text>
<text x="28.6" y="40.4">2</text>
<text x="108.6" y="40.4">4</text>
<text x="54" y="45.5">3</text>
<text x="108.6" y="42.9">1</text>
<text x="108.6" y="48">2</text>
<text x="108.6" y="50.5">3</text>
<text x="222.4" y="50.5">14</text>
<text x="108.6" y="55.6">6</text>
<text x="108.6" y="58.2">7</text>
<text x="222.4" y="55.6">12</text>
<text x="222.4" y="58.2">13</text>
<text x="108.1" y="65.8">10</text>
<text x="108.6" y="60.7">8</text>
<text x="108.6" y="63.2">9</text>
<text x="222.4" y="60.7">17</text>
<text x="222.4" y="63.2">18</text>
<text x="222.4" y="65.8">19</text>
<text x="108.1" y="68.3">11</text>
<text x="222.4" y="68.3">20</text>
<text x="222.4" y="73.4">15</text>
<text x="173.4" y="88.6">4</text>
<text x="142.9" y="93.7">5</text>
<text x="173.4" y="93.7">7</text>
<text x="142.9" y="98.8">3</text>
<text x="173.4" y="96.3">8</text>
<text x="173.4" y="98.8">1</text>
<text x="173.4" y="101.3">2</text>
<text x="142.4" y="106.4">10</text>
<text x="142.9" y="103.9">9</text>
<text x="173.4" y="106.4">6</text>
<text x="172.9" y="109">G1</text>
<text x="174" y="109">2</text>
<text x="48.9" y="122.9">1</text>
<text x="48.9" y="125.5">5</text>
<text x="74.3" y="122.9">4</text>
<text x="74.3" y="125.5">8</text>
<text x="74.3" y="130.6">9</text>
<text x="74.3" y="133.1">6</text>
<text x="186.1" y="133.1">B</text>
<text x="198.8" y="133.1">D</text>
<text x="186.1" y="143.3">B</text>
<text x="198.8" y="143.3">D</text>
<text x="33.7" y="159.8">2</text>
<text x="64.2" y="159.8">3</text>
<text x="49.3" y="170.8" transform="rotate(-90 49.3 170.8)">1</text>
</g>
<g font-size=".9" fill="#0000c2">
<text x="107.8" y="149.1">voltage</text>
<text x="112" y="149.1">divider</text>
<text x="116" y="149.1">with</text>
<text x="118.7" y="149.1">N-MOSFET</text>
<text x="124.6" y="149.1">for</text>
<text x="126.8" y="149.1">lower</text>
<text x="130.1" y="149.1">power</text>
<text x="133.6" y="149.1">consumtion</text>
</g>
</svg>
